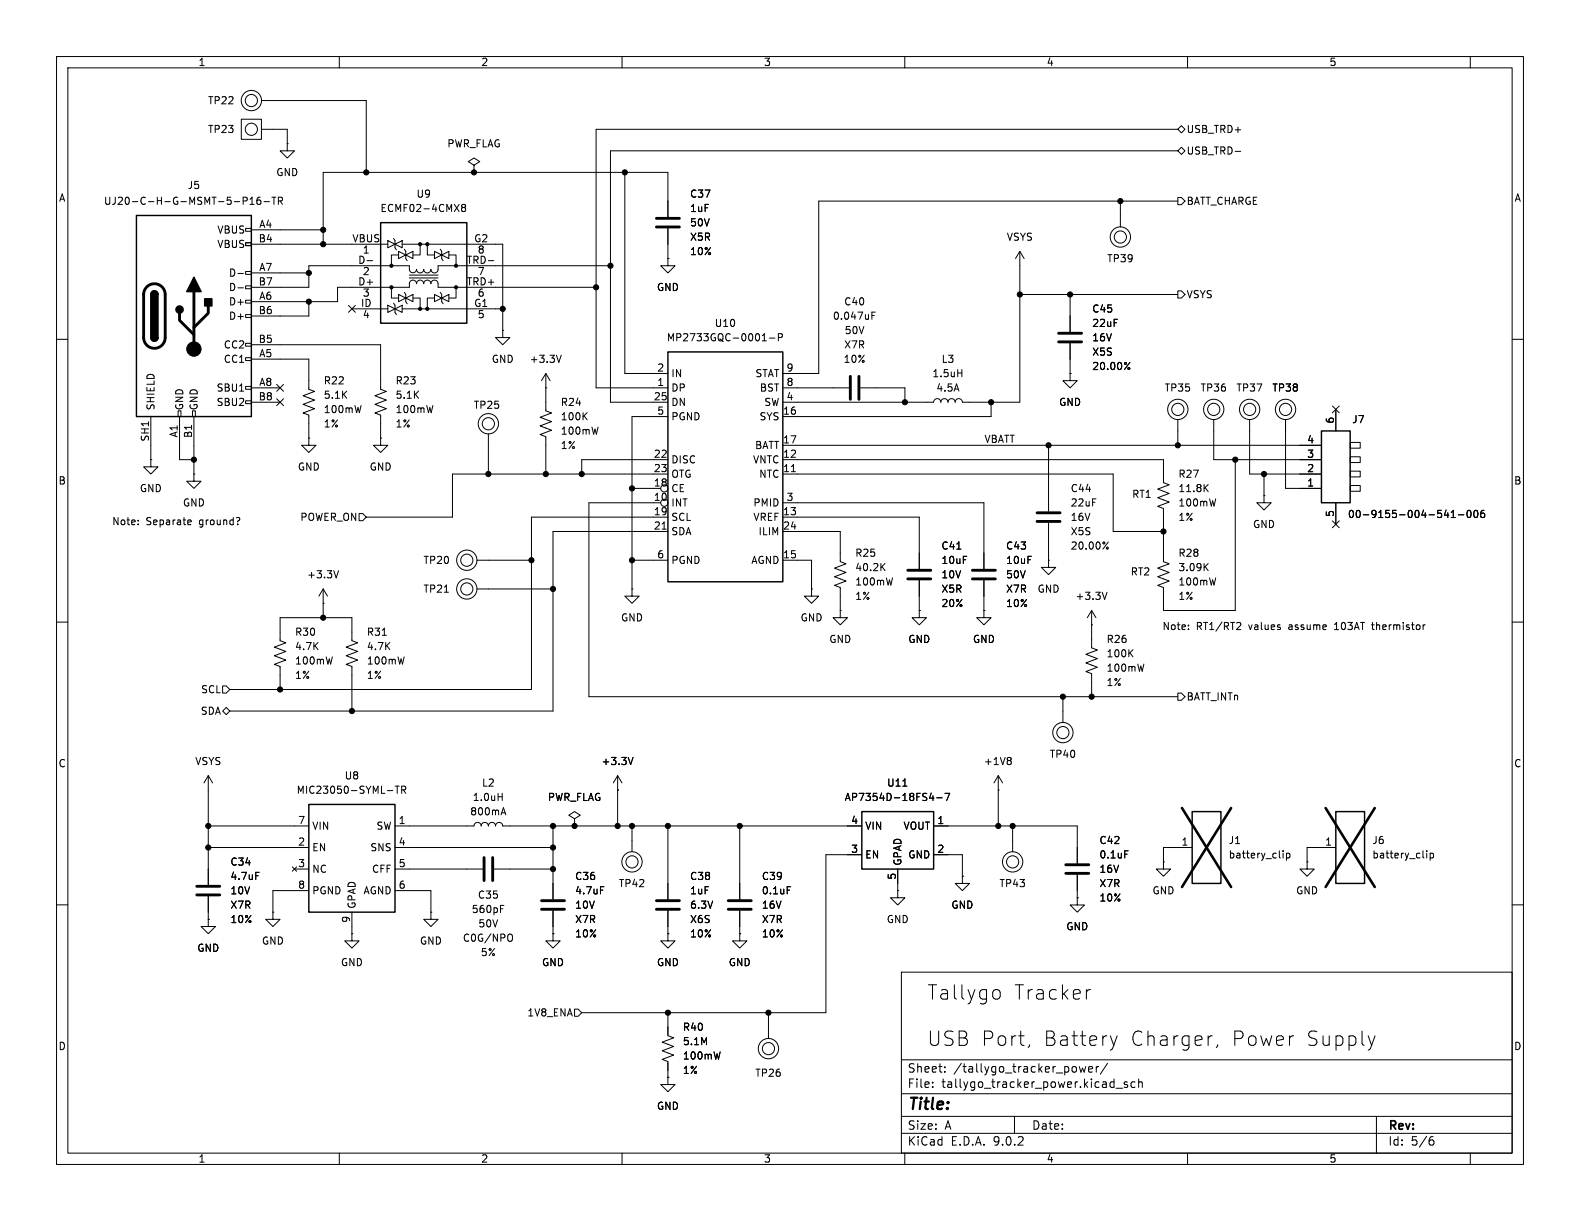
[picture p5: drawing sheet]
<svg xmlns="http://www.w3.org/2000/svg" width="279mm" height="216mm" viewBox="0 0 279 216" stroke-linecap="round" stroke-linejoin="round" font-family="sans-serif">
<g fill="none" stroke="#000" stroke-width=".18">
<path d="M10 10h259.4v195.9h-259.4zM12 12h255.4v191.9h-255.4zM46.2 17.8h18.6v12.7M60 10v2M110 10v2M160 10v2M210 10v2M260 10v2M42.7 21.1h3.5v3.5h-3.5zM43 35.5h.6l.1-.2v-.3l-.7-.1v1.2M44.2 36.1h.7M44.2 35.2l.4-.3v1.2"/>
<path d="M46 34.9h-.3a.86 .86 0 0 0 0 1.2l.4-.1v-.4l-.2-.2h-.4l-.1 .2M46.2 22.9h4.6v2.5M46.7 35.7h1M48.1 34.9h.7M48.4 34.9v1.2M49.2 35.5h.6l.2-.2-.1-.3-.7-.1v1.2M49.5 35.5l.5 .6M50.8 25.4v1.3h1.3l-1.3 1.2-1.3-1.2h1.3M50.8 25.4h.1M81.9 36.7l-.3-.3 .3-.3h.2l.2 .3-.2 .3M81.9 36.7l-.3 .2 .1 .4 .2 .1 .3-.1 .1-.1v-.3l-.2-.2M81.9 36.7h.2"/>
<path d="M83.8 29.2l1-.6-1-.7-1 .7 1 .6v1.3M83.8 30.5h.1M110.5 30.5v35.5h7.6M118.1 38.4v-7.9h-61v12.7M198.1 35.6v4.5M208.3 34.9h.6l.6 .7-.6 .6h-.6zM208.3 22.9l.6-.7 .6 .7-.6 .6zM208.3 26.7h-100.4v44.4h10.2M208.3 22.9h-102.9v45.7h12.7M208.3 35.6h-63.5v30.4h-6.4M208.9 26l.6 .7-.6 .6-.6-.6zM218.4 26.8h1"/>
<path d="M42.1 48.4h.9M42.1 50.9h.9M43.4 40.4h1v.5h-1zM43.4 42.9h1v.5h-1zM43.4 48h1v.5h-1zM43.4 50.5h1v.6h-1zM43.4 53.1h1v.5h-1zM43.4 55.6h1v.5h-1zM44.4 40.6h12.7M44.4 43.2h24.2M44.4 48.3h10.2M54.6 53.3v2.6h-10.2"/>
<path d="M61.6 54l1.2 1.2M62.2 54.6h6.4M62.8 54l-1.2 1.2M64.9 46.1h1M68.6 42.5l1.2 .7-1.2 .6zM68.6 54l1.2 .6-1.2 .6zM69.2 50.8v1.9h1.3M69.6 42.2l.2 .3v1.3l.3 .4M69.6 53.6l.2 .4v1.2l.3 .4M69.8 43.2l1.3-.7v1.3zM69.8 54.6l1.3-.6v1.2zM70.5 44.5l1.3 .6-1.3 .6z"/>
<path d="M70.5 45.1h-1.3v1.9M70.5 52.1l1.3 .6-1.3 .6zM71.1 43.2h17.8v15.2M71.1 54.6h17.8M71.5 44.1l.3 .4v1.2l.2 .4M71.5 51.7l.3 .4v1.2l.2 .4M71.8 45.1l1.2-.6v1.2zM71.8 52.7l1.2-.6v1.2zM72.4 48.6h5.1M72.4 49.1h5.1M73 52.7h1.3v1.9M74.3 43.2v1.9h-1.3"/>
<path d="M75.6 43.2v1.9h1.2M76.8 44.5l1.3 .6-1.3 .6zM76.8 52.1l1.3 .6-1.3 .6zM76.8 52.7h-1.2v1.9M77.9 44.1l.2 .4v1.2l.3 .4M77.9 51.7l.2 .4v1.2l.3 .4M78.1 45.1l1.3-.6v1.2zM78.1 52.7l1.3-.6v1.2zM79.4 45.1h1.2v1.9M80.6 50.8v1.9h-1.2M86.4 46.1h.9M88.9 58.4v1.3h1.3l-1.3 1.3-1.3-1.3h1.3"/>
<path d="M88.9 58.4h.1M105.4 50.8h-27.9v-.6a.64 .64 0 0 0-.7-.7 .64 .64 0 0 0-.6 .7 .64 .64 0 0 0-.6-.7 .64 .64 0 0 0-.7 .7 .64 .64 0 0 0-.6-.7 .64 .64 0 0 0-.6 .7 .64 .64 0 0 0-.7-.7 .64 .64 0 0 0-.6 .7v.6h-12.7v2.5h-15.3M107.9 47h-30.4v.6a.64 .64 0 0 1-.7 .7 .64 .64 0 0 1-.6-.7 .64 .64 0 0 1-.6 .7 .64 .64 0 0 1-.7-.7 .64 .64 0 0 1-.6 .7 .64 .64 0 0 1-.6-.7 .64 .64 0 0 1-.7 .6 .64 .64 0 0 1-.6-.6v-.6h-17.8v3.8h-10.2M118.1 45.7v1.3h1.3l-1.3 1.3-1.3-1.3h1.3M118.1 45.7h.1M118.1 40.4v5.3M136.1 59.8h.9M137.6 59.7l.6-.1 .2-.2-.1-.3-.7-.1v1.3M154.2 55.8h.4M154.2 55.2h.6M180.3 44.5v26.6h-10.1a.64 .64 0 0 0-.7-.6 .64 .64 0 0 0-.6 .6 .64 .64 0 0 0-.6-.6 .64 .64 0 0 0-.7 .6 .64 .64 0 0 0-.6-.6 .64 .64 0 0 0-.6 .6 .64 .64 0 0 0-.7-.6 .64 .64 0 0 0-.6 .6h-26.7M180.3 44.5l-.7 1.2"/>
<path d="M180.3 44.5l.8 1.2M180.3 52.1h28M189.2 52.1v6.6M208.3 51.4h.6l.6 .7-.6 .6h-.6zM10 60h2M26.7 73.7v7.6M31.5 72.6h.5v1.1h-.5zM31.7 73.7v7.6h2.6M34 72.6h.5v1.1h-.5zM34.3 73.7v10.1M43.4 60.7h1v.5h-1zM43.4 63.2h1v.6h-1z"/>
<path d="M43.4 68.3h1v.5h-1zM43.4 70.9h1v.5h-1zM44.4 63.5h10.2v5.3l1 .4-2 .8 2 .7-2 .8 2 .8-2 .7 1 .4v4.1M44.4 61h22.9v7.8l1 .4-2 .8 2 .7-2 .8 2 .8-2 .7 1 .4v4.1M44.4 71.1h5.1M44.4 68.6h5.1M48.9 70.5l1.2 1.2M48.9 68l1.2 1.2M50.1 70.5l-1.2 1.2M50.1 68l-1.2 1.2M54.6 77.5v1.2h1.3l-1.3 1.3-1.3-1.3h1.3M54.6 77.5h.1"/>
<path d="M63.9 71.7l-.3 1.3M67.3 77.5v1.2h1.3l-1.3 1.3-1.3-1.3h1.3M67.3 77.5h.1M76.6 71.7l-.3 1.3M86.4 76.7v7.1M96.5 66v6.6l1 .4-2 .8 2 .7-2 .8 2 .8-2 .7 1 .4v6.6M96.5 68.6h.1M96.5 66l-.7 1.3M96.5 66l.8 1.3M99.2 62.8l-.4 1.3M103.3 73.5l.5 .7M103.8 73l-.7 .7"/>
<path d="M105.8 75.5l-.3 1.3M118.1 73.7h-6.3v30.4M134.8 60.3h.7M138.4 68.6h11.7M138.4 78.7h95.3M152.1 68.6h7.9v2.5M169.4 66h.7M170.1 65.3v1.3M175.3 71.1v2.6h-36.9M185.4 78.7v11.7M189.2 66v1.3h1.3l-1.3 1.3-1.2-1.3h1.2M189.2 66h.1"/>
<path d="M189.2 60.7v5.3M199.5 65h.1l.2 .2-.2 .1h-.1M199.8 64.1l-1 1.2M208.3 74.2v4.5M214.6 74.2v7.1h19.1M221 74.2v9.6h12.7M227.3 74.2v12.2h6.4M235.6 71.8l1.2 1.2M236.2 72.4v3.8M236.8 71.8l-1.2 1.2M238.8 78.2h1.7v1h-1.7zM267.4 60h2"/>
<path d="M24.4 92v.1M24.4 92.7v.1M26.7 81.3v1.3h1.2l-1.2 1.2-1.3-1.2h1.3M26.7 81.3h.1M33.4 91.9l.4 .1v.2l-.6 .2M33.8 92.7l-.4 .1M34.3 83.8v1.3h1.3l-1.3 1.3-1.3-1.3h1.3M34.3 83.8h.1M42.2 91.5l.2 .2-.1 .3M63.5 90.8h.6l.7 .6-.7 .7h-.6zM84.3 99.1h9.7M111.8 99.1h6.3"/>
<path d="M111.8 86.4h3.8M115.6 88.9h-11.5v34.3h104.2M117.1 93.6h.7M118.1 94h-20.3v31.7h-57.2M118.1 81.3h-15.2v2.5M118.1 83.8h-38.1v7.6h-15.2M118.1 91.4h-24.1v30.5h-53.4M138.4 94h10.2v5.3l1 .4-2 .8 2 .7-2 .8 2 .7-2 .8 1 .4v4.1M138.4 81.3h67.3v4l1.1 .4-2.1 .8 2.1 .7-2.1 .8 2.1 .8-2.1 .7 1 .4v9.4l1.1 .4-2.1 .8 2.1 .7-2.1 .8 2.1 .7-2.1 .8 1 .4v4.1h12.7v-26.7M138.4 91.4h24.2v9.2M138.4 88.9h35.6v11.7M138.4 99.1h5.1v5"/>
<path d="M138.4 83.8h58.4v10.2h8.9M139.9 83.4h.8M156.5 99.6l-.7 .8M169.2 97.1h.7M185.4 99.1v1.2h1.3l-1.3 1.3-1.3-1.3h1.3M185.4 99.1h.1M185.4 92.5v6.6M195.7 96.8l.1-.1 .2 .2-.2 .2-.1-.1M196 95.8l-1 1.3M213.1 86.2l.6 .7M213.7 85.7l-.8 .7M213.7 99.6l-.8 .8"/>
<path d="M215 88.2l-.3 1.3M223.5 87.6v1.3h1.3l-1.3 1.3-1.3-1.3h1.3M223.5 87.6h.1M223.5 83.8v3.8M235.6 92.1l1.2 1.2M236.2 88.9v3.8M236.8 92.1l-1.2 1.2M238.8 80.8h1.7v1h-1.7zM238.8 83.3h1.7v1h-1.7zM238.8 85.9h1.7v1h-1.7zM255.4 91.1h.8M256 90.7v.8"/>
<path d="M256.6 91.5h.8M256.6 90.6l.4-.4v1.3M257.9 91h1M259.5 90.4l.2-.2a.68 .68 0 0 1 .5 .7 .68 .68 0 0 1-.5 .6l-.2-.1-.1-.4zM260.7 90.4l.2-.2a.68 .68 0 0 1 .5 .7 .68 .68 0 0 1-.5 .6l-.2-.1-.1-.4zM262.4 90.2l-.3 .1a.86 .86 0 0 0 0 1.2l.4-.1 .1-.4-.3-.3-.4 .1-.1 .2M10 110h2M57.1 106.7h.1M57.1 104.1l-.7 1.3M57.1 104.1l.8 1.3M57.1 104.1v5.1M58.8 116.1l-.3 1.3"/>
<path d="M59.9 100.9l-.5 1.3M67.6 112.3h.7M71.5 116.1l-.3 1.3M78.6 104.7h.7M84.3 104.1h13.5M111.8 104.1v1.3h1.2l-1.2 1.3-1.3-1.3h1.3M111.8 104.1h.1M143.5 104.1v1.3h1.3l-1.3 1.3-1.3-1.3h1.3M143.5 104.1h.1M148.6 108v1.2h1.3l-1.3 1.3-1.3-1.3h1.3M148.6 108h.1M156 100.2l.5 .7"/>
<path d="M157.8 102.2l-.3 1.2M162.6 108v1.2h1.2l-1.2 1.3-1.3-1.3h1.3M162.6 108h.1M162.6 102.6v5.4M174 108v1.2h1.3l-1.3 1.3-1.3-1.3h1.3M174 108h.1M174 102.6v5.4M193 110.5h.1M193 108v6.6l1.1 .3-2.1 .8 2.1 .8-2.1 .7 2.1 .8-2.1 .7 1 .4v4.1M193 108l-.7 1.2M193 108l.8 1.2M195.8 104.7l-.5 1.3"/>
<path d="M199.8 115.4l.5 .7M200.3 114.9l-.7 .7M202.3 117.4l-.3 1.3M210.2 111.2v.1M210.2 110.5v.2M213.1 100.2l.6 .7M215 102.2l-.3 1.2M219.2 110.1l.2 .2v.3l-.8 .7h.8M236 111.3h.7M236.1 110.4h-.1M242.5 110.5h.5M242.7 110.1l.1 1.2"/>
<path d="M252 110.5h-.2M267.4 110h2M36.8 137.2v19.3M36.8 137.2l-.7 1.2M36.8 137.2l.8 1.2M39.4 125.7l.6-.6 .6 .6-.6 .7zM39.4 121.3h.6l.6 .6-.6 .7h-.6zM49.5 121.9v-4l-1-.4 2-.8-2-.7 2-.8-2-.8 2-.7-1-.4v-4.1h12.7v4.1l1 .4-2 .7 2 .8-2 .8 2 .7-2 .8 1 .4v7.8M68.5 139.8h1M69.9 139h.7M70.2 139v1.3M71 139.7l.6-.1 .2-.2-.1-.3-.7-.1v1.3"/>
<path d="M71.3 139.7l.5 .6M109.2 139.7h.1M109.2 137.2l-.7 1.2M109.2 137.2l.8 1.2M109.2 137.2v8.9M111.9 133.9l-.4 1.3M159.7 139h.7M176.5 139.7h.1M176.5 137.2l-.7 1.2M176.5 137.2l.8 1.2M176.5 137.2v8.9M178.6 133.9l.2 .3-.2 .3 .2 .2v.3l-.2 .2"/>
<path d="M188 123.2v4.6M208.3 122.6h.6l.6 .6-.6 .6h-.6zM36.8 146.1h17.8M36.8 149.9h17.8M36.8 158.5v4.1M45.2 154.2h.6M51.7 153.3l.8 .8M52.1 153.7h2.5M52.5 153.3l-.8 .8M54.6 157.5h-6.3v3.8M69.8 146.1h14a.64 .64 0 0 1 .7-.7 .64 .64 0 0 1 .6 .7 .64 .64 0 0 1 .6-.7 .64 .64 0 0 1 .7 .7 .64 .64 0 0 1 .6-.7 .64 .64 0 0 1 .6 .7 .64 .64 0 0 1 .7-.7 .64 .64 0 0 1 .6 .7h63.5M69.8 153.7h15.5"/>
<path d="M69.8 149.9h28M69.8 157.5h6.4v3.8M87.4 153.7h10.4M88.1 140.9h.7M88.7 143.7h.6M88.8 140.3v1.2M89 142.8l.4 1.3M97.8 146.1v12.9M101.6 144.8l1-.7-1-.6-1 .6 1 .7v1.3M101.6 146.1h.1M106.2 156.8h.6M111.8 146.1v4.5"/>
<path d="M118.1 146.1v12.9M130.8 146.1v12.9M139.2 156.8h.6M152.4 151.1h-6.4v28h-43.1M158.7 157.5v1.3h1.3l-1.3 1.2-1.2-1.2h1.2M158.7 157.5h.1M158.7 153.7v3.8M164.4 141.1h.8M165 140.7v.8M165.1 146.1h25.4v6.6M165.1 151.1h5.1v3.8M165.6 141.1h1"/>
<path d="M167.1 140.3h.8l-.5 1.2M170.2 154.9v1.3h1.2l-1.2 1.3-1.3-1.3h1.3M170.2 154.9h.1M179.1 146.1v4.5M190.5 158.8v1.2h1.3l-1.3 1.3-1.3-1.3h1.3M190.5 158.8h.1M190.5 154.7v4.1M198.9 150.4h.6M205.7 152.4v1.3h1.3l-1.3 1.2-1.2-1.2h1.2M205.7 152.4h.1M210.8 149.9h-5.1v2.5M226.9 150.4v.2"/>
<path d="M226.9 150.9v.8M227.5 150.9h.4l.2 .2-.1 .5h-.5M227.5 150.9v1.2M231.1 152.4v1.3h1.3l-1.3 1.2-1.2-1.2h1.2M231.1 152.4h.1M236.2 149.9h-5.1v2.5M252.3 150.4v.2M252.3 150.9v.8M252.9 150.9v1.2M252.9 150.9h.4l.2 .2-.1 .5h-.5M10 160h2M36.8 162.6v1.2h1.3l-1.3 1.3-1.2-1.3h1.2"/>
<path d="M36.8 162.6h.1M48.3 161.3v1.3h1.2l-1.2 1.2-1.3-1.2h1.3M48.3 161.3h.1M62.2 165.1v1.3h1.3l-1.3 1.2-1.2-1.2h1.2M62.2 165.1h.1M62.2 161.3v3.8M76.2 161.3v1.3h1.3l-1.3 1.2-1.3-1.2h1.3M76.2 161.3h.1M88.5 160.7h.4M88.5 160.1h.6M90.1 165.2a.43 .43 0 0 1 .5 .4v.4a.43 .43 0 0 1-.5 .4M97.8 165.1v1.3h1.3l-1.3 1.2-1.3-1.2h1.3"/>
<path d="M97.8 165.1h.1M97.8 161v4.1M101.6 178.4h.6l.7 .7-.7 .6h-.6zM118.1 165.1v1.3h1.3l-1.3 1.2-1.3-1.2h1.3M118.1 165.1h.1M118.1 179.1v4l1 .4-2 .8 2 .7-2 .8 2 .8-2 .7 1 .4v2.8M118.1 161v4.1M130.8 165.1v1.3h1.3l-1.3 1.2-1.3-1.2h1.3M130.8 165.1h.1M130.8 161v4.1M135.9 179.1v4.5M159.4 171.9h108v32h-108z"/>
<path d="M176 175a.69 .69 0 0 1 .9 .5v.7a.69 .69 0 0 1-.9 .5M192.8 175l-.4 .1M267.4 160h2M118.1 190.5v1.3h1.3l-1.3 1.2-1.3-1.2h1.3M118.1 190.5h.1M127.4 186l-.3 1.3M159.4 197.4h108M159.4 193.4h108M159.4 187.4h108M164.9 192.1v.2M164.9 191.4v.1M167.1 189.4v.2"/>
<path d="M167.1 188.7v.1M179.4 197.4v3M182.1 184.7l-.3 .5M190.9 188.6l.2 1 .3-.7 .3 .7 .3-1M192.5 189.1l.7-.2-.1-.2-.4-.1-.2 .2 .1 .7h.5M193.9 188.6v1M194.3 188.6l-.3 .1-.1 .2M195.9 188l-1.3 1.9M196.3 183.2l.6 1.7M196.9 184.9l-.3 .7M197.4 192.4h1.1M197.6 183.2l-.7 1.7"/>
<path d="M199.4 191.4l-.4-.1-.2 .2 .1 .2 .5 .2v.3h-.6M200.7 191.4l-.4-.1-.3 .3v.4l.1 .2h.6M201.4 191.4l.2-.1 .3 .1 .1 .9M201.4 190.8v1.5M214.1 183.2h.3M215.3 184.7l-.2 .5M228.5 183.2h.3M243.2 183.2l-.7 1.7M243.4 197.4v6.5M60 203.9v2M110 203.9v2M159.4 200.4h108"/>
<path d="M160 203.9v2M210 203.9v2M253 201.6h.4l.2 .2-.1 .5-.5 .2M253.4 201l-.4 .1M260 203.9v2"/>
<circle cx="44.4" cy="17.8" r="1.08"/>
<circle cx="44.4" cy="17.8" r="1.8"/>
<circle cx="44.4" cy="22.9" r="1.08"/>
<circle cx="198.1" cy="41.9" r="1.8"/>
<circle cx="198.1" cy="41.9" r="1.08"/>
<circle cx="86.4" cy="74.9" r="1.8"/>
<circle cx="86.4" cy="74.9" r="1.08"/>
<circle cx="208.3" cy="72.4" r="1.8"/>
<circle cx="208.3" cy="72.4" r="1.08"/>
<circle cx="214.6" cy="72.4" r="1.8"/>
<circle cx="214.6" cy="72.4" r="1.08"/>
<circle cx="221" cy="72.4" r="1.8"/>
<circle cx="221" cy="72.4" r="1.08"/>
<circle cx="227.3" cy="72.4" r="1.8"/>
<circle cx="227.3" cy="72.4" r="1.08"/>
<circle cx="82.5" cy="99.1" r="1.8"/>
<circle cx="82.5" cy="99.1" r="1.08"/>
<circle cx="117.5" cy="88.9" r=".63"/>
<circle cx="117.5" cy="86.4" r=".63"/>
<circle cx="82.5" cy="104.1" r="1.8"/>
<circle cx="82.5" cy="104.1" r="1.08"/>
<circle cx="188" cy="129.5" r="1.8"/>
<circle cx="188" cy="129.5" r="1.08"/>
<circle cx="111.8" cy="152.4" r="1.8"/>
<circle cx="111.8" cy="152.4" r="1.08"/>
<circle cx="179.1" cy="152.4" r="1.8"/>
<circle cx="179.1" cy="152.4" r="1.08"/>
<circle cx="135.9" cy="185.4" r="1.8"/>
<circle cx="135.9" cy="185.4" r="1.08"/>
</g>
<g fill="none" stroke="#000" stroke-width=".51">
<path d="M116.1 38.6h4M26 50.7a1.9 1.9 0 0 1 2-.4 1.9 1.9 0 0 1 1.2 1.8v7.6a1.91 1.91 0 0 1-1.9 1.9 1.91 1.91 0 0 1-1.9-1.9v-7.8l.2-.6zM31.7 55.4v1.2l2.6 2.6M34.3 51.6v10.1M36.8 54.1v1.3l-2.5 2.5M116.1 40.1h4M187.2 58.9h4.1M150.4 66.5v4.1M151.9 66.5v4.1M187.2 60.5h4.1M183.4 90.7h4.1M183.4 92.2h4.1"/>
<path d="M160.5 100.8h4.1M160.5 102.4h4.1M172 100.8h4M172 102.4h4M34.8 156.7h4.1M34.8 158.2h4.1M85.6 151.6v4.1M87.1 151.6v4.1M95.8 159.3h4M116.1 159.3h4M128.8 159.3h4M188.5 152.9h4"/>
<path d="M188.5 154.4h4M95.8 160.8h4M116.1 160.8h4M128.8 160.8h4"/>
</g>
<path d="M24.1 38.1h20.3v35.6h-20.3zM67.3 39.4h15.2v17.8h-15.2zM26.7 52.1a.64 .64 0 0 1 .6-.7 .64 .64 0 0 1 .6 .7M26.7 59.7a.64 .64 0 0 0 .6 .6 .64 .64 0 0 0 .6-.6M118.1 62.2h20.3v40.7h-20.3zM233.7 76.2h5.1v12.7h-5.1zM54.6 142.2h15.2v19.1h-15.2zM152.4 143.5h12.7v10.2h-12.7zM210.8 143.5h5.1v12.7h-5.1zM236.2 143.5h5.1v12.7h-5.1z" fill="none" stroke="#000" stroke-width=".25"/>
<g fill="#000" stroke="#000" stroke-width=".25">
<path d="M26.7 52.1h1.2v7.6h-1.2zM26.7 59.7h1.2a.64 .64 0 0 1-.6 .6 .64 .64 0 0 1-.6-.6zM26.9 51.6a.64 .64 0 0 1 .6-.1 .64 .64 0 0 1 .4 .6h-1.2zM34.3 49l1.3 2.6h-2.6zM36.2 52.8h1.3v1.3h-1.3z"/>
<circle cx="31.7" cy="54.7" r=".63"/>
</g>
<g fill="#000" stroke="#000" stroke-width=".18">
<circle cx="64.8" cy="30.5" r=".46"/>
<circle cx="83.8" cy="30.5" r=".46"/>
<circle cx="110.5" cy="30.5" r=".46"/>
<circle cx="198.1" cy="35.6" r=".46"/>
<circle cx="54.6" cy="48.3" r=".46"/>
<circle cx="54.6" cy="53.3" r=".46"/>
<circle cx="57.1" cy="43.2" r=".46"/>
<circle cx="57.1" cy="40.6" r=".46"/>
<circle cx="69.2" cy="50.8" r=".28"/>
<circle cx="69.2" cy="47" r=".28"/>
<circle cx="74.3" cy="54.6" r=".28"/>
<circle cx="74.3" cy="43.2" r=".28"/>
<circle cx="75.6" cy="54.6" r=".28"/>
<circle cx="75.6" cy="43.2" r=".28"/>
<circle cx="80.6" cy="50.8" r=".28"/>
<circle cx="80.6" cy="47" r=".28"/>
<circle cx="88.9" cy="54.6" r=".46"/>
<circle cx="105.4" cy="50.8" r=".46"/>
<circle cx="107.9" cy="47" r=".46"/>
<circle cx="180.3" cy="52.1" r=".46"/>
<circle cx="189.2" cy="52.1" r=".46"/>
<circle cx="34.3" cy="61.7" r="1.27"/>
<circle cx="160" cy="71.1" r=".46"/>
<circle cx="175.3" cy="71.1" r=".46"/>
<circle cx="185.4" cy="78.7" r=".46"/>
<circle cx="208.3" cy="78.7" r=".46"/>
<circle cx="34.3" cy="81.3" r=".46"/>
<circle cx="86.4" cy="83.8" r=".46"/>
<circle cx="94" cy="99.1" r=".46"/>
<circle cx="96.5" cy="83.8" r=".46"/>
<circle cx="102.9" cy="83.8" r=".46"/>
<circle cx="111.8" cy="99.1" r=".46"/>
<circle cx="111.8" cy="86.4" r=".46"/>
<circle cx="205.7" cy="94" r=".46"/>
<circle cx="218.4" cy="81.3" r=".46"/>
<circle cx="223.5" cy="83.8" r=".46"/>
<circle cx="57.1" cy="109.2" r=".46"/>
<circle cx="97.8" cy="104.1" r=".46"/>
<circle cx="49.5" cy="121.9" r=".46"/>
<circle cx="62.2" cy="125.7" r=".46"/>
<circle cx="188" cy="123.2" r=".46"/>
<circle cx="193" cy="123.2" r=".46"/>
<circle cx="36.8" cy="146.1" r=".46"/>
<circle cx="36.8" cy="149.9" r=".46"/>
<circle cx="97.8" cy="146.1" r=".46"/>
<circle cx="97.8" cy="153.7" r=".46"/>
<circle cx="97.8" cy="149.9" r=".46"/>
<circle cx="101.6" cy="146.1" r=".46"/>
<circle cx="109.2" cy="146.1" r=".46"/>
<circle cx="111.8" cy="146.1" r=".46"/>
<circle cx="118.1" cy="146.1" r=".46"/>
<circle cx="130.8" cy="146.1" r=".46"/>
<circle cx="176.5" cy="146.1" r=".46"/>
<circle cx="179.1" cy="146.1" r=".46"/>
<circle cx="118.1" cy="179.1" r=".46"/>
<circle cx="135.9" cy="179.1" r=".46"/>
</g>
<path d="M209 142.9l8.7 13.9M217.7 142.9l-8.7 13.9M234.4 142.9l8.7 13.9M243.1 142.9l-8.7 13.9" fill="none" stroke="#000" stroke-width=".46"/>
<g font-size="3.5">
<text x="163.8" y="177">Tallygo</text>
<text x="179.1" y="177">Tracker</text>
<text x="163.8" y="185.2">USB Port,</text>
<text x="184.3" y="185.2">Battery</text>
<text x="199.6" y="185.2">Charger,</text>
<text x="217.5" y="185.2">Power</text>
<text x="230.6" y="185.2">Supply</text>
</g>
<text font-size="2.8" x="160.4" y="196.8">Title:</text>
<g font-size="2.1">
<text x="160.4" y="189.9">Sheet:</text>
<text x="168.6" y="189.9">/tallygo_tracker_power/</text>
<text x="160.4" y="192.6">File:</text>
<text x="166.5" y="192.6">tallygo_tracker_power.kicad_sch</text>
<text x="160.4" y="202.8">KiCad</text>
<text x="160.4" y="200">Size:</text>
<text x="167.1" y="200">A</text>
<text x="168.1" y="202.8">E.D.A.</text>
<text x="175.7" y="202.8">9.0.2</text>
<text x="182.4" y="200">Date:</text>
<text x="245.4" y="200.2">Rev:</text>
<text x="245.4" y="202.8">Id:</text>
<text x="249.5" y="202.8">5/6</text>
</g>
<g font-size="1.8">
<text x="35" y="11.9">1</text>
<text x="85" y="11.9">2</text>
<text x="135" y="11.9">3</text>
<text x="185" y="11.9">4</text>
<text x="235" y="11.9">5</text>
<text x="36.7" y="18.6">TP22</text>
<text x="36.7" y="23.7">TP23</text>
<text x="209.7" y="23.7">USB_TRD+</text>
<text x="79" y="26.3">PWR_FLAG</text>
<text x="209.7" y="27.5">USB_TRD-</text>
<text x="10.3" y="35.9">A</text>
<text x="33.1" y="33.6">J5</text>
<text x="48.8" y="31.3">GND</text>
<text x="73.6" y="35.2">U9</text>
<text x="121.9" y="35.2">C37</text>
<text x="267.7" y="35.9">A</text>
<text x="18.3" y="36.4">UJ20-C-H-G-MSMT-5-P16-TR</text>
<text x="38.3" y="41.5">VBUS</text>
<text x="45.7" y="40.4">A4</text>
<text x="67.2" y="37.7">ECMF02-4CMX8</text>
<text x="121.9" y="37.7">1uF</text>
<text x="121.9" y="40.2">50V</text>
<text x="209.7" y="36.4">BATT_CHARGE</text>
<text x="38.3" y="44">VBUS</text>
<text x="45.6" y="42.9">B4</text>
<text x="62.2" y="42.9">VBUS</text>
<text x="63.2" y="46.7">D-</text>
<text x="64.1" y="45.2">1</text>
<text x="82.4" y="46.7">TRD-</text>
<text x="83.7" y="42.9">G2</text>
<text x="84.4" y="45.2">8</text>
<text x="121.9" y="42.8">X5R</text>
<text x="121.9" y="45.3">10%</text>
<text x="177.9" y="42.8">VSYS</text>
<text x="195.7" y="46.6">TP39</text>
<text x="40.4" y="49.1">D-</text>
<text x="40.4" y="51.7">D-</text>
<text x="45.6" y="50.5">B7</text>
<text x="45.7" y="48">A7</text>
<text x="45.7" y="53.1">A6</text>
<text x="63.2" y="50.5">D+</text>
<text x="64.1" y="49">2</text>
<text x="64.1" y="52.8">3</text>
<text x="82.4" y="50.5">TRD+</text>
<text x="84.4" y="49">7</text>
<text x="84.4" y="52.8">6</text>
<text x="116.1" y="51.7">GND</text>
<text x="209.7" y="52.9">VSYS</text>
<text x="40.4" y="54.2">D+</text>
<text x="40.4" y="56.7">D+</text>
<text x="45.6" y="55.6">B6</text>
<text x="63.7" y="54.4">ID</text>
<text x="64.1" y="56.6">4</text>
<text x="83.7" y="54.4">G1</text>
<text x="84.4" y="56.6">5</text>
<text x="126.3" y="58">U10</text>
<text x="147.2" y="56.7">0.047uF</text>
<text x="149.2" y="54.2">C40</text>
<text x="149.3" y="59.3">50V</text>
<text x="193" y="55.5">C45</text>
<text x="193" y="58">22uF</text>
<text x="39.5" y="61.8">CC2</text>
<text x="39.5" y="64.4">CC1</text>
<text x="45.6" y="60.7">B5</text>
<text x="45.7" y="63.2">A5</text>
<text x="86.9" y="64.4">GND</text>
<text x="93.6" y="64.4">+3.3V</text>
<text x="116.1" y="65.8">2</text>
<text x="117.8" y="60.6">MP2733GQC-0001-P</text>
<text x="139" y="65.8">9</text>
<text x="149.1" y="64.4">10%</text>
<text x="149.2" y="61.8">X7R</text>
<text x="166.4" y="64.4">L3</text>
<text x="193" y="63.1">X5S</text>
<text x="193" y="60.6">16V</text>
<text x="193" y="65.6">20.00%</text>
<text x="38.2" y="69.4">SBU1</text>
<text x="38.2" y="72">SBU2</text>
<text x="45.6" y="70.9">B8</text>
<text x="45.7" y="68.3">A8</text>
<text x="57.2" y="68.2">R22</text>
<text x="57.2" y="70.7">5.1K</text>
<text x="69.9" y="68.2">R23</text>
<text x="69.9" y="70.7">5.1K</text>
<text x="99.1" y="72">R24</text>
<text x="115.5" y="70.9">25</text>
<text x="116.1" y="68.3">1</text>
<text x="118.6" y="66.9">IN</text>
<text x="118.6" y="69.4">DP</text>
<text x="118.6" y="72">DN</text>
<text x="133.5" y="66.9">STAT</text>
<text x="134.3" y="69.4">BST</text>
<text x="135.1" y="72">SW</text>
<text x="139" y="68.3">8</text>
<text x="139" y="70.9">4</text>
<text x="164.8" y="66.9">1.5uH</text>
<text x="165.5" y="69.4">4.5A</text>
<text x="187.2" y="72">GND</text>
<text x="205.9" y="69.4">TP35</text>
<text x="212.2" y="69.4">TP36</text>
<text x="218.6" y="69.4">TP37</text>
<text x="224.9" y="69.4">TP38</text>
<text x="27.5" y="72.6" transform="rotate(-90 27.5 72.6)">SHIELD</text>
<text x="31.5" y="77.5" transform="rotate(-90 31.5 77.5)">A1</text>
<text x="32.6" y="72.6" transform="rotate(-90 32.6 72.6)">GND</text>
<text x="34" y="77.5" transform="rotate(-90 34 77.5)">B1</text>
<text x="35.2" y="72.6" transform="rotate(-90 35.2 72.6)">GND</text>
<text x="57.2" y="75.8">1%</text>
<text x="57.2" y="73.3">100mW</text>
<text x="69.9" y="75.8">1%</text>
<text x="69.9" y="73.3">100mW</text>
<text x="83.7" y="72.5">TP25</text>
<text x="99.1" y="74.5">100K</text>
<text x="99.1" y="77.1">100mW</text>
<text x="116.1" y="73.4">5</text>
<text x="118.6" y="74.5">PGND</text>
<text x="134.2" y="74.5">SYS</text>
<text x="138.4" y="73.4">16</text>
<text x="236" y="75" transform="rotate(-90 236 75)">6</text>
<text x="239" y="75">J7</text>
<text x="26.4" y="78.2" transform="rotate(-90 26.4 78.2)">SH1</text>
<text x="52.6" y="83.4">GND</text>
<text x="65.3" y="83.4">GND</text>
<text x="99.1" y="79.6">1%</text>
<text x="115.5" y="81">22</text>
<text x="115.5" y="83.6">23</text>
<text x="118.6" y="82.1">DISC</text>
<text x="133.1" y="82.1">VNTC</text>
<text x="133.4" y="79.6">BATT</text>
<text x="138.4" y="78.5">17</text>
<text x="138.4" y="81">12</text>
<text x="138.4" y="83.6">11</text>
<text x="174" y="78.4">VBATT</text>
<text x="231.1" y="78.5">4</text>
<text x="231.1" y="81">3</text>
<text x="231.1" y="83.6">2</text>
<text x="10.3" y="85.9">B</text>
<text x="24.6" y="87.2">GND</text>
<text x="32.3" y="89.8">GND</text>
<text x="115.5" y="86.1">18</text>
<text x="115.5" y="88.6">10</text>
<text x="118.6" y="84.7">OTG</text>
<text x="118.6" y="87.2">CE</text>
<text x="118.6" y="89.8">INT</text>
<text x="133.1" y="89.8">PMID</text>
<text x="134.2" y="84.7">NTC</text>
<text x="139" y="88.6">3</text>
<text x="189.2" y="87.2">C44</text>
<text x="189.2" y="89.8">22uF</text>
<text x="200.1" y="88.2">RT1</text>
<text x="208.3" y="87.2">11.8K</text>
<text x="208.3" y="84.7">R27</text>
<text x="208.3" y="89.8">100mW</text>
<text x="231.1" y="86.1">1</text>
<text x="267.7" y="85.9">B</text>
<text x="19.7" y="93.1">Note:</text>
<text x="25.8" y="93.1">Separate</text>
<text x="35.3" y="93.1">ground?</text>
<text x="53" y="92.3">POWER_ON</text>
<text x="115.5" y="91.2">19</text>
<text x="115.5" y="93.7">21</text>
<text x="118.6" y="92.3">SCL</text>
<text x="118.6" y="94.8">SDA</text>
<text x="133.1" y="92.3">VREF</text>
<text x="134" y="94.8">ILIM</text>
<text x="138.4" y="91.2">13</text>
<text x="138.4" y="93.7">24</text>
<text x="189.2" y="94.8">X5S</text>
<text x="189.2" y="92.3">16V</text>
<text x="208.3" y="92.3">1%</text>
<text x="221.5" y="93.6">GND</text>
<text x="236" y="91.5" transform="rotate(-90 236 91.5)">5</text>
<text x="238.3" y="91.8">00-9155-004-541-006</text>
<text x="74.8" y="99.9">TP20</text>
<text x="116.1" y="98.8">6</text>
<text x="118.6" y="99.9">PGND</text>
<text x="132.8" y="99.9">AGND</text>
<text x="138.4" y="98.8">15</text>
<text x="151.1" y="101.2">40.2K</text>
<text x="151.1" y="98.7">R25</text>
<text x="166.4" y="97.4">C41</text>
<text x="166.4" y="99.9">10uF</text>
<text x="177.8" y="97.4">C43</text>
<text x="177.8" y="99.9">10uF</text>
<text x="189.2" y="97.4">20.00%</text>
<text x="199.9" y="102">RT2</text>
<text x="208.3" y="101.2">3.09K</text>
<text x="208.3" y="98.7">R28</text>
<text x="54.2" y="102.5">+3.3V</text>
<text x="74.8" y="105">TP21</text>
<text x="151.1" y="106.3">1%</text>
<text x="151.1" y="103.7">100mW</text>
<text x="166.4" y="102.5">10V</text>
<text x="166.4" y="105">X5R</text>
<text x="166.4" y="107.5">20%</text>
<text x="177.8" y="102.5">50V</text>
<text x="177.8" y="105">X7R</text>
<text x="177.8" y="107.5">10%</text>
<text x="183.4" y="105">GND</text>
<text x="190.1" y="106.3">+3.3V</text>
<text x="208.3" y="106.3">1%</text>
<text x="208.3" y="103.7">100mW</text>
<text x="52.1" y="112.6">R30</text>
<text x="64.8" y="112.6">R31</text>
<text x="109.7" y="110.1">GND</text>
<text x="141.5" y="110.1">GND</text>
<text x="146.6" y="113.9">GND</text>
<text x="160.5" y="113.9">GND</text>
<text x="172" y="113.9">GND</text>
<text x="195.6" y="113.9">R26</text>
<text x="205.5" y="111.6">Note:</text>
<text x="211.5" y="111.6">RT1/RT2</text>
<text x="220.9" y="111.6">values</text>
<text x="228.2" y="111.6">assume</text>
<text x="236.5" y="111.6">103AT</text>
<text x="243.3" y="111.6">thermistor</text>
<text x="52.1" y="115.2">4.7K</text>
<text x="52.1" y="117.7">100mW</text>
<text x="64.8" y="115.2">4.7K</text>
<text x="64.8" y="117.7">100mW</text>
<text x="195.6" y="116.4">100K</text>
<text x="195.6" y="119">100mW</text>
<text x="35.5" y="122.8">SCL</text>
<text x="52.1" y="120.2">1%</text>
<text x="64.8" y="120.2">1%</text>
<text x="195.6" y="121.5">1%</text>
<text x="209.7" y="124.1">BATT_INTn</text>
<text x="35.4" y="126.6">SDA</text>
<text x="10.3" y="135.9">C</text>
<text x="34.4" y="135.5">VSYS</text>
<text x="106.3" y="135.5">+3.3V</text>
<text x="173.9" y="135.5">+1V8</text>
<text x="185.5" y="134.2">TP40</text>
<text x="267.7" y="135.9">C</text>
<text x="52.4" y="140.6">MIC23050-SYML-TR</text>
<text x="60.9" y="138">U8</text>
<text x="83.5" y="141.8">1.0uH</text>
<text x="85.1" y="139.3">L2</text>
<text x="96.8" y="141.8">PWR_FLAG</text>
<text x="149.3" y="141.8">AP7354D-18FS4-7</text>
<text x="156.8" y="139.3">U11</text>
<text x="52.6" y="145.8">7</text>
<text x="52.6" y="149.6">2</text>
<text x="55.1" y="146.9">VIN</text>
<text x="66.5" y="146.9">SW</text>
<text x="70.4" y="145.8">1</text>
<text x="70.4" y="149.6">4</text>
<text x="83.1" y="144.4">800mA</text>
<text x="150.4" y="145.8">4</text>
<text x="152.9" y="146.9">VIN</text>
<text x="159.7" y="146.9">VOUT</text>
<text x="165.7" y="145.8">1</text>
<text x="194.3" y="149.5">C42</text>
<text x="208.8" y="149.6">1</text>
<text x="217.2" y="149.5">J1</text>
<text x="234.2" y="149.6">1</text>
<text x="242.6" y="149.5">J6</text>
<text x="40.6" y="153.3">C34</text>
<text x="40.6" y="155.8">4.7uF</text>
<text x="52.6" y="153.4">3</text>
<text x="55.1" y="150.7">EN</text>
<text x="55.1" y="154.5">NC</text>
<text x="65.4" y="150.7">SNS</text>
<text x="65.7" y="154.5">CFF</text>
<text x="70.4" y="153.4">5</text>
<text x="101.6" y="155.8">C36</text>
<text x="121.9" y="155.8">C38</text>
<text x="134.6" y="155.8">C39</text>
<text x="150.4" y="150.9">3</text>
<text x="152.9" y="152">EN</text>
<text x="158.5" y="155.6" transform="rotate(-90 158.5 155.6)">5</text>
<text x="159.6" y="153.2" transform="rotate(-90 159.6 153.2)">GPAD</text>
<text x="160.5" y="152">GND</text>
<text x="165.7" y="150.9">2</text>
<text x="194.3" y="152">0.1uF</text>
<text x="194.3" y="154.5">16V</text>
<text x="217.2" y="152">battery_clip</text>
<text x="242.6" y="152">battery_clip</text>
<text x="40.6" y="158.3">10V</text>
<text x="40.6" y="160.9">X7R</text>
<text x="52.6" y="157.2">8</text>
<text x="55.1" y="158.3">PGND</text>
<text x="63.1" y="160.8" transform="rotate(-90 63.1 160.8)">GPAD</text>
<text x="64.2" y="158.3">AGND</text>
<text x="70.4" y="157.2">6</text>
<text x="83.3" y="161.6">560pF</text>
<text x="84.4" y="159.1">C35</text>
<text x="101.6" y="158.3">4.7uF</text>
<text x="101.6" y="160.9">10V</text>
<text x="109.3" y="157.1">TP42</text>
<text x="121.9" y="158.3">1uF</text>
<text x="121.9" y="160.9">6.3V</text>
<text x="134.6" y="158.3">0.1uF</text>
<text x="134.6" y="160.9">16V</text>
<text x="168.1" y="160.9">GND</text>
<text x="176.6" y="157.1">TP43</text>
<text x="194.3" y="157.1">X7R</text>
<text x="194.3" y="159.6">10%</text>
<text x="203.7" y="158.3">GND</text>
<text x="229.1" y="158.3">GND</text>
<text x="40.6" y="163.4">10%</text>
<text x="46.2" y="167.2">GND</text>
<text x="62" y="163.3" transform="rotate(-90 62 163.3)">9</text>
<text x="74.2" y="167.2">GND</text>
<text x="81.8" y="166.7">C0G/NPO</text>
<text x="84.5" y="164.2">50V</text>
<text x="101.6" y="163.4">X7R</text>
<text x="101.6" y="166">10%</text>
<text x="121.9" y="163.4">X6S</text>
<text x="121.9" y="166">10%</text>
<text x="134.6" y="163.4">X7R</text>
<text x="134.6" y="166">10%</text>
<text x="156.7" y="163.4">GND</text>
<text x="188.5" y="164.7">GND</text>
<text x="34.8" y="168.5">GND</text>
<text x="60.2" y="171">GND</text>
<text x="84.9" y="169.3">5%</text>
<text x="95.8" y="171">GND</text>
<text x="116.1" y="171">GND</text>
<text x="128.8" y="171">GND</text>
<text x="93.2" y="179.9">1V8_ENA</text>
<text x="10.3" y="185.9">D</text>
<text x="120.7" y="182.5">R40</text>
<text x="120.7" y="185">5.1M</text>
<text x="267.7" y="185.9">D</text>
<text x="120.7" y="190.1">1%</text>
<text x="120.7" y="187.6">100mW</text>
<text x="133.5" y="190.6">TP26</text>
<text x="116.1" y="196.4">GND</text>
<text x="35" y="205.8">1</text>
<text x="85" y="205.8">2</text>
<text x="135" y="205.8">3</text>
<text x="185" y="205.8">4</text>
<text x="235" y="205.8">5</text>
</g>
</svg>
